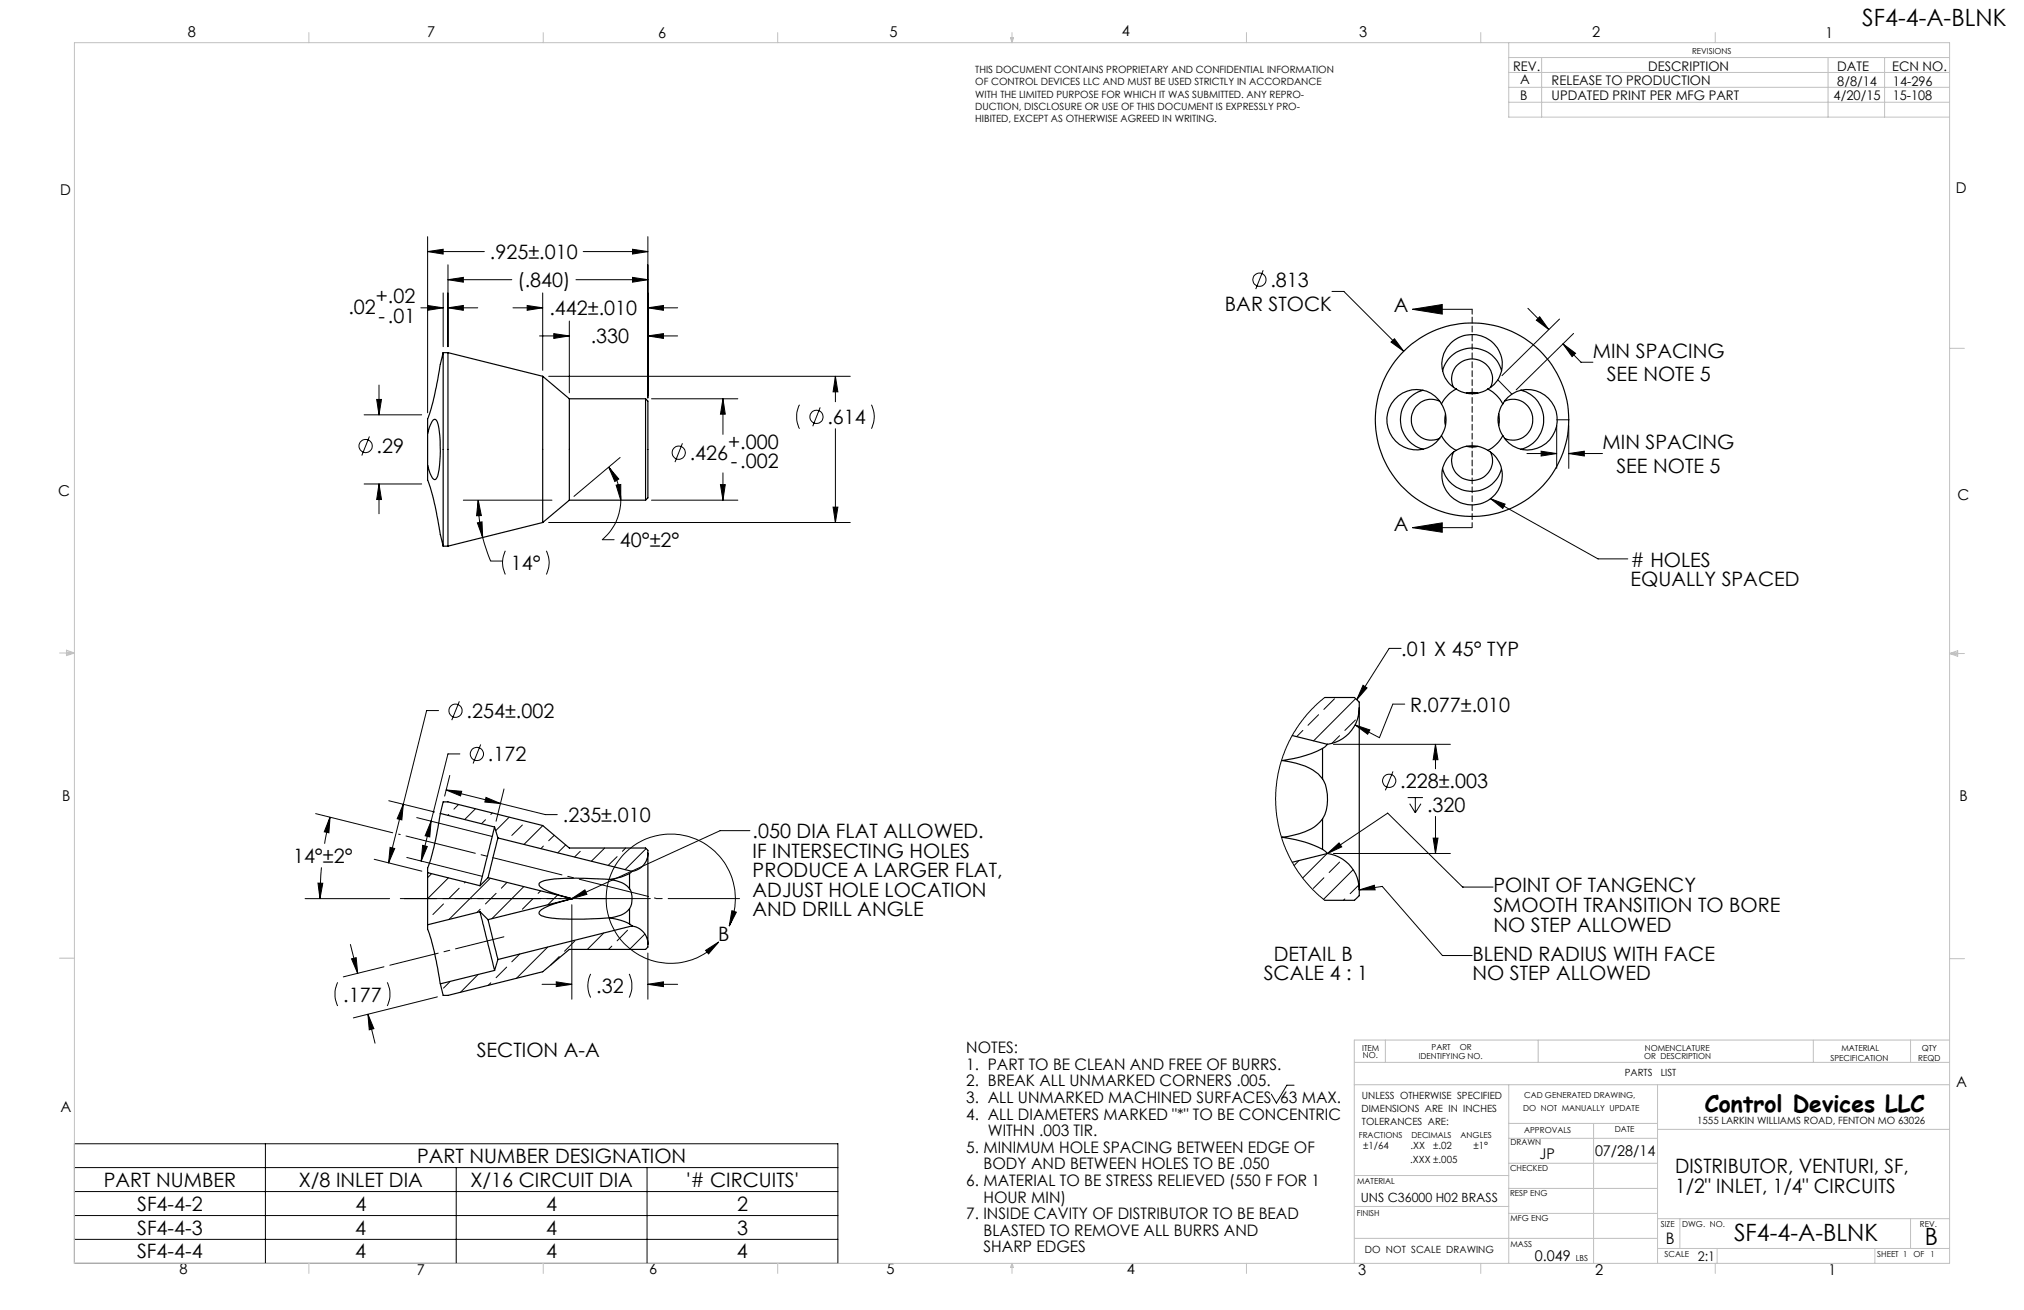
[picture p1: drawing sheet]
<svg xmlns="http://www.w3.org/2000/svg" width="432mm" height="279mm" viewBox="0 0 432 279" stroke-linecap="round" stroke-linejoin="round" font-family="sans-serif">
<g fill="none" stroke="#000" stroke-width=".21">
<path d="M91.2 53.7l3.3-.5v1zM91.2 50.5v37.6M91.2 53.7h12.1M95.6 59.7l3.2-.5v1zM95.6 56.5v17.4M95.6 59.7h13.6M122.9 59.7h15.3M124.4 53.7h13.8M134.9 53.2l3.3 .5-3.3 .5zM134.9 59.2l3.3 .5-3.3 .5zM138.2 50.5v34.4M269.5 57.6l-1.6 4.1"/>
<path d="M89.8 65.7h4.7M91.2 65.2l3.3 .5-3.3 .5zM94.5 62.5v11.4M95.6 65.7l3.2-.5v1zM95.6 65.7h6.3M109.4 65.7h6.4M112.5 65.2l3.3 .5-3.3 .5zM115.1 71.6h6.4M115.8 62.5v16.5M118.1 71.2l3.4 .4-3.4 .6zM121.5 68.5v15.3M138.2 71.6l3.3-.4v1z"/>
<path d="M138.2 65.7l3.3-.5v1zM138.2 65.7h6.4M138.2 71.6h6.4M284.2 62.2h2.5l12.8 12.7M296.8 73l.7-.8 2 2.7zM301.3 66l6.4-1.1v2.1zM301.3 66h12.7M326 65.8l4.4 4.5M328.5 67.6l1.9 2.7-2.6-2zM332.7 68.1l-12.3 12M333.4 73.3l2.7 2.1-.7 .7zM333.4 73.3l3.9 4h2.5"/>
<path d="M335.7 71.1l-12.2 12M77.7 88.5h12.3M78.8 93.1l-1.6 4.1M80.4 85.2h1l-.5 3.3zM80.9 82.1v6.4M117.1 80.3h64.3M129.9 99.6l2.1 2.6-.8 .5zM129.9 99.6a11.1 11.1 0 0 1 2.5 7.1M132.3 97.6l-9.9 8.3M139 85.1h18.4M145.6 94.5l-1.6 4.1M154.2 85.1l.5 3.2h-1z"/>
<path d="M154.2 85.1v7.5M170.6 86.3a5.7 5.7 0 0 0 0 5.1M175 86.9l-1.6 4M178.2 80.3l.6 3.3h-1.1zM178.2 80.3v5.4M178.2 91.4v20M185.9 86.3l.2 .3a5.7 5.7 0 0 1-.2 4.8M319.5 81l3 3.1M325.8 96.7h6.3M328.8 96.2l3.3 .5-3.3 .6zM332.1 89.5h2.6M332.1 90.8v9.1"/>
<path d="M334.7 96.7l3.3-.5v1.1zM334.7 90.8v9.1M334.7 96.7h7.2M77.7 103.2h12.3M80.9 103.2l.5 3.3h-1zM80.9 103.2v6.4M98.8 106.7h19M101.8 111.5l1-.2 .2 3.4zM102 106.7l.7 3.3h-1zM102 106.7a32.3 32.3 0 0 0 1 8M103 114.7l1.7 5h2.5M107.8 117.5a5.6 5.6 0 0 0 0 5"/>
<path d="M116.6 117.5a5.6 5.6 0 0 1 0 5M117.1 111.4h64.3M131.4 103.5l1-.2v3.4zM132.4 106.7a10.8 10.8 0 0 1-3.9 8.4h2.5M139 106.7h18.4M153.7 103.4h1l-.5 3.3zM154.2 100.9v5.8M177.7 108.2h1.1l-.6 3.2zM301.3 112.5l6.4-1v2zM301.3 112.5h12.7M318 106.4l22.9 12.8h6.4M318 106.4l3.1 1.1-.5 .9z"/>
<path d="M298.9 138.3h-2.5l-6.9 10.9M93.6 151.6h-2.6l-5 19.9M98 149.6l-1.6 4M102.6 158.8l-1.7 4M278 155.8l-1.4 1.3M281.3 152.4l-2.3 2.3M282.6 148.8l-2 1.7-2.4 2.7-2.1 2.9-1.1 2.1-1.3 3.1-.7 2.3-.6 3.1-.3 3.3 .2 3.2 .4 2.9 .8 2.9 1.3 3.3 1.6 2.8 1.8 2.5 1.9 2.2 2.5 2.2M284.5 158.8h24.9M284.7 149l-2.3 2.3M285.8 156.9l-1.6 1.6M289.1 154.6l3.1 1.1-.4 .9zM289.2 153.6l-2.3 2.2"/>
<path d="M289.2 149l-9 9M290.8 146.2l.8 .5-2.1 2.5zM299.7 150.2h-2.6l-2.8 7.1-5.2-2.7M306.2 158.8v5.2M306.2 158.8l.6 3.2h-1zM67.3 173.5l16.5 4.1M70.4 174.3l-.2 3.3-1-.2zM70.4 174.3l-1.1 5.7M82.9 170.8l9.8 2.4M86 171.5l-.3 3.4-1-.3zM86 171.5l-3.1 12.5M88.9 174.4l16.1 4"/>
<path d="M92 175.2l-.3 3.3-1-.2zM95.2 168.5l3.3 .3-.3 1zM95.2 168.5l21.1 5.2h2.6M95.7 173.7l-.2 .2M96 165.4l-1.1 4.4M97.8 171.6l-1 1M98.1 160.8h-2.5l-5.7 22.9M101.4 172.5l-2.3 2.3M103.6 174.8l-.9 .9M103.7 170.1l3.1 1.3-3.4-.3zM105 173.4l-.3 .3M107.5 168.3l-1.7 6.9"/>
<path d="M108.6 174.3l-2.8 2.9M111.4 176l-2.2 2.2M115.8 176.1l-4 4M118.3 178.2l-1.2 1.1M160 177.2h-6.4l-31.6 14.5M297.2 164.5l-1.6 4.1M300.3 170.1h3.3M300.7 171.4l1.2 2M301.9 170.1v3.3M303.1 171.4l-1.2 2M305.8 178.8h1l-.6 3.2zM306.2 174.1v7.9"/>
<path d="M65.1 191.7h18M67.8 188.3l1.1 .1-.6 3.3zM68.6 185l-.3 6.7M79.8 183.3l10.2 2.5M83.2 180.7l1 .3-1.3 3zM86.8 182.9l16.1 4M90.2 180.3l1 .3-1.3 3.1zM92.1 186.3l-.9 .9M94.6 192.8l-2.2 2.3M95.7 187.2l-4.5 4.5M98 189.4l-2.3 2.3M99.3 188.1l-.2 .2"/>
<path d="M102.4 193.9l-.6 .7M104.6 187.3l-8.8 8.8M105.8 190.5l-2.2 2.3M108.2 188.2l-1.2 1.2M111.8 189.1l-6.9 6.9M113.7 191.7l-2.3 2.2M115.4 190l-.6 .5M115.9 180.4l-.5 .6M119 190.9l-2.1 2.1M120.7 180.2l-1.7 1.7M122 193v20.1M122 191.7l2.8-1.9 .4 .9z"/>
<path d="M123.8 181.6l-1.2 1.2M128.8 199l-3.5 3.5M129 180.9l-2.8 2.8M131.7 182.7l-1.9 1.9M133.5 180.9l-.7 .7M133.9 198.4l-2.2 2.3M137.6 199.2l-3.3 3.3M137.9 181l-4.5 4.5M155.6 197.5a13.8 13.8 0 0 0-12.3-19.6 13.8 13.8 0 0 0-12.8 19.2 13.8 13.8 0 0 0 22.8 3.8M156.1 194.2l1 .4-1.5 2.9zM277.1 183.6l-1 1M282.4 187.2l-2.2 2.3"/>
<path d="M283.1 182.1l-5.2 5.2M283.2 182l12.9-8.6 15.9 15.8h6.5M283.2 182l2.5-2.2 .5 .8zM284.5 182h24.9M285.8 183.9l-2.2 2.2M286.9 191.7l-.3 .3M288.7 185.5l-6.3 6.3M289.9 188.7l-1.9 1.9M290 189.8l3.2-1 .2 1zM290 189.8l4.9-.7 12.8 14.7h6.4M72 209.5a5.9 5.9 0 0 0 0 5.1M74.8 201.4l1.5 6.2"/>
<path d="M75 204.5l1-.2 .3 3.3zM78.5 216.3l1.3 3.1-1 .2zM78.5 216.3l1.5 6.2M81.9 206.2l-8.7 2.2M82.6 209.5a5.9 5.9 0 0 1 0 5.1M93.3 212.6l-17.9 4.5M96 209.3l-1.4 1.4M102 207.8l-3.8 3.9M104.7 209.6l-.5 .5M108.1 206.3l-2.3 2.2M110.9 203.5l-1.7 1.6M115.6 209.9h6.4"/>
<path d="M116.8 202l-6.6 6.7M118.7 209.4l3.3 .5-3.3 .5zM119.3 204l-1.8 1.8M122.7 200.7l-2.3 2.2M126 207.7l-.1 .3a5.5 5.5 0 0 0 .1 4.8M130.5 201.8l-.7 .7M134.2 207.7a5.9 5.9 0 0 1 0 5.1M138.2 209.9l3.3-.5v1zM138.2 203.3v9.8M138.2 209.9h6.4M150.5 202.7l2.8-1.8-2.1 2.5zM276.1 231.5h-1.6l-2.2 3.8-1.1-1.9"/>
<path d="M15.9 243.9h162.9v25.6h-162.9zM15.9 249h162.9M15.9 254.1h162.9M15.9 259.3h162.9M56.6 243.9v25.6M97.3 249v20.5M138 249v20.5M15.9 264.3h162.9"/>
<circle cx="268.7" cy="59.7" r="1.4"/>
<circle cx="78" cy="95.1" r="1.41"/>
<circle cx="144.8" cy="96.5" r="1.42"/>
<circle cx="174.2" cy="88.9" r="1.41"/>
<circle cx="97.2" cy="151.6" r="1.42"/>
<circle cx="101.7" cy="160.8" r="1.41"/>
<circle cx="296.4" cy="166.5" r="1.42"/>
</g>
<path d="M314.1 65.9v46.6" fill="none" stroke="#000" stroke-width=".21" stroke-dasharray="1.3 .6" stroke-dashoffset=".2"/>
<path d="M84.4 191.7h74.4" fill="none" stroke="#000" stroke-width=".21" stroke-dasharray="15.2 1.3 1.3 1.3" stroke-dashoffset="-1"/>
<path d="M140 191.6l-55-13.7" fill="none" stroke="#000" stroke-width=".21" stroke-dasharray="15.2 1.3 1.3 1.3" stroke-dashoffset="-1.6"/>
<path d="M107.5 199.8l-24.3 6.1" fill="none" stroke="#000" stroke-width=".21" stroke-dasharray="15.2 1.3 1.3 1.3" stroke-dashoffset="4.6"/>
<path d="M129.4 191.7h-24.2" fill="none" stroke="#000" stroke-width=".21" stroke-dasharray="15.2 1.3 1.3 1.3" stroke-dashoffset="5"/>
<path d="M104 191.7h-17.8" fill="none" stroke="#000" stroke-width=".21" stroke-dasharray="15.2 1.3 1.3 1.3" stroke-dashoffset="8.3"/>
<path d="M104 191.7h1.2" fill="none" stroke="#000" stroke-width=".21" stroke-dasharray="15.2 1.3 1.3 1.3"/>
<g fill="none" stroke="#c0c0c0" stroke-width=".21">
<path d="M15.9 9.1h400v260.4h-400zM65.9 6.9v2.2M115.9 6.9v2.2M165.9 6.9v2.2M215.6 8h.6l-.3 1.1zM215.7 8l.2 1.1M215.9 6.9v2.2M216 8l-.1 1.1M265.9 6.9v2.2M315.9 6.9v2.2M321.9 9.1v15.9h94M321.9 15.5h94"/>
<path d="M321.9 18.6h94M321.9 12.3h94M328.9 12.3v12.7M365.9 6.9v2.2M390 12.3v12.7M402.1 12.3v12.7M321.9 21.8h94M415.9 74.3h3.2M12.7 139.3h3.2M14.2 139.1l1.7 .2M14.2 138.7l1.7 .6-1.7 .5zM15.9 139.3l-1.7 .3"/>
<path d="M415.9 139.4h3.2M415.9 139.4l1.8-.6v1.2zM415.9 139.4l1.8 .3M417.7 139.2l-1.8 .2M12.7 204.4h3.2M415.9 204.5h3.2M288.9 231.4h127M288.9 226.6h127M295.6 221.8v4.8M321.9 231.4v38.1M321.9 239.6h31.7M328.2 221.8v4.8"/>
<path d="M340 239.6v29.9M353.6 231.4v38.1M386.9 221.8v4.8M407.6 221.8v4.8M415.9 221.8h-127v47.7M288.9 257.3h33M288.9 250.7h33M321.9 258.8h31.7M321.9 253.5h31.7M321.9 248.1h31.7M321.9 242.8h31.7M353.6 259.9h62.3"/>
<path d="M353.6 240.9h62.3M358.4 259.9v6.4M407.6 259.9v6.4M65.9 269.5v2.1M115.9 269.5v2.1M165.9 269.5v2.1M215.9 269.5v2.1M215.9 269.5l.3 .8h-.6zM265.9 269.5v2.1M288.9 264.1h64.7M315.9 269.5v2.1M353.6 266.3h62.3"/>
<path d="M365.9 269.5v2.1M366.3 266.3v3.2M400 266.3v3.2"/>
</g>
<g fill="#000">
<path d="M290 189.8l3.2-1 .2 1z"/>
<path d="M301.3 66l6.4-1.1v2.1zM301.3 112.5l6.4-1v2zM156.1 194.2l1 .4-1.5 2.9zM150.5 202.7l2.8-1.8-2.1 2.5z"/>
<path d="M334.7 96.7l3.3-.5v1.1zM328.8 96.2l3.3 .5-3.3 .6zM328.5 67.6l1.9 2.7-2.6-2zM333.4 73.3l2.7 2.1-.7 .7z"/>
<path d="M80.9 103.2l.5 3.3h-1zM80.4 85.2h1l-.5 3.3zM95.6 65.7l3.2-.5v1zM91.2 65.2l3.3 .5-3.3 .5zM154.2 85.1l.5 3.2h-1zM153.7 103.4h1l-.5 3.3zM118.1 71.2l3.4 .4-3.4 .6zM138.2 71.6l3.3-.4v1zM102 106.7l.7 3.3h-1zM101.8 111.5l1-.2 .2 3.4zM91.2 53.7l3.3-.5v1zM134.9 53.2l3.3 .5-3.3 .5zM134.9 59.2l3.3 .5-3.3 .5zM95.6 59.7l3.2-.5v1zM131.4 103.5l1-.2v3.4zM129.9 99.6l2.1 2.6-.8 .5zM178.2 80.3l.6 3.3h-1.1zM177.7 108.2h1.1l-.6 3.2zM112.5 65.2l3.3 .5-3.3 .5zM138.2 65.7l3.3-.5v1zM296.8 73l2.7 1.9-2-2.7zM70.4 174.3l-.2 3.3-1-.2zM67.8 188.3l1.1 .1-.6 3.3zM83.2 180.7l1 .3-1.3 3zM86 171.5l-.3 3.4-1-.3zM95.2 168.5l3.3 .3-.3 1zM103.7 170.1l3.1 1.3-3.4-.3zM92 175.2l-.3 3.3-1-.2zM90.2 180.3l1 .3-1.3 3.1zM118.7 209.4l3.3 .5-3.3 .5zM138.2 209.9l3.3-.5v1zM75 204.5l1-.2 .3 3.3zM78.5 216.3l1.3 3.1-1 .2zM306.2 158.8l.6 3.2h-1zM305.8 178.8h1l-.6 3.2zM290.8 146.2l.8 .5-2.1 2.5z"/>
<path d="M318 106.4l3.1 1.1-.5 .9zM122 191.7l2.8-1.9 .4 .9zM283.2 182l2.5-2.2 .5 .8zM289.1 154.6l3.1 1.1-.4 .9z"/>
</g>
<g fill="none" stroke="#000" stroke-width=".25">
<path d="M94.5 75.2v41.3M94.5 75.2l-.8 4.1a64.1 64.1 0 0 1-2.5 10.3v2.9M94.5 75.2h1.1M95.6 75.2v41.3M95.6 75.2l20.2 5.1M307.8 79.1a6.5 6.5 0 0 1 6.3-4.9 6.5 6.5 0 0 1 6.3 4.9M91.2 99.2v1a6.3 6.3 0 0 0 .6 3.7l1 4 1.1 6 .6 2.6M91.2 92.5l.5-1.5a2.52 2.52 0 0 1 1-1.6 1.09 1.09 0 0 1 .8 1.2 29.3 29.3 0 0 1-.1 10.9l-.4 .7-.3 .1a4.3 4.3 0 0 1-1.5-3.1M91.2 92.5v6.7M115.8 80.3v31.1M115.8 80.3l5.7 4.8M121.5 85.1v21.6"/>
<path d="M121.5 85.1h16.2M137.7 85.1v21.6M137.7 85.1l.5 .4v20.7l-.5 .5M303.6 83.2a6.5 6.5 0 0 0-4.8 6.3 6.5 6.5 0 0 0 4.9 6.3M307.2 85.6a4.3 4.3 0 0 0-6.1 3.9 4.3 4.3 0 0 0 6.1 4M307.5 86.1a6.3 6.3 0 0 1 0 6.8M307.5 86.1a6.3 6.3 0 0 0-8.9-1.9 6.3 6.3 0 0 0-1.6 9 6.2 6.2 0 0 0 10.5-.3M307.5 92.9a7.8 7.8 0 0 0 3.2 3.2M307.8 99.9a6.5 6.5 0 0 0 6.2 4.9 6.5 6.5 0 0 0 6.3-4.8M308.4 88.3l-.2 1.4 .2 1M310.1 82.6a4.3 4.3 0 0 1 4-6.1 4.3 4.3 0 0 1 3.9 6.2M310.1 96.4a4.3 4.3 0 0 0 4 6.1 4.3 4.3 0 0 0 3.9-6.1"/>
<path d="M310.7 96.1a6.3 6.3 0 0 1 6.7 0M310.7 96.1a6.3 6.3 0 0 0-1.9 8.9 6.3 6.3 0 0 0 8.9 1.5 6.2 6.2 0 0 0-.3-10.4M310.7 83a6.3 6.3 0 0 0 6.7 0M310.7 83a6.3 6.3 0 0 1-2.2-8.6 6.3 6.3 0 0 1 8.5-2.3 6.2 6.2 0 0 1 .4 10.9M310.7 83a7.6 7.6 0 0 0-3.2 3.1M312.8 95.2l1.4 .2 1-.2M312.8 83.9l1.1-.2 1.4 .2M317.4 83a7.4 7.4 0 0 1 3.2 3.1M319.7 88.3l.2 1.1-.2 1.4M320.6 86.1a6.1 6.1 0 0 0 0 6.8M320.6 86.1a6.3 6.3 0 0 1 8.8-2 6.3 6.3 0 0 1 1.8 8.9 6.1 6.1 0 0 1-10.6-.1M320.6 92.9a7.6 7.6 0 0 1-3.2 3.2"/>
<path d="M321 85.6a4.3 4.3 0 0 1 6 3.9 4.3 4.3 0 0 1-6 4M324.4 83.2a6.5 6.5 0 0 1 4.9 6.3 6.5 6.5 0 0 1-4.8 6.3M94.5 116.5h1.1M115.8 111.4l-20.2 5.1M121.5 106.7l-5.7 4.7M121.5 106.7h16.2M275.7 156.9l7.5 1.8M282.2 159.6v6.5M282.2 159.6l-2.4 1.1a28.8 28.8 0 0 1-6.2 1.5M282.6 148.8h6.4l1 1v1.2M283.2 158.7l-1 .9M290 151a7.9 7.9 0 0 1-6.8 7.7"/>
<path d="M290 151v38.8M93.9 173.5l-.2 1.2a67.9 67.9 0 0 1-2.5 10.7v.7M93.9 173.5l11.6 2.9M93.9 173.5l.6-2.5h1.1l20.2 5.1 5.7 4.8h16.2l.5 .5v.6M105.5 176.4l-3.1 12.5M105.5 176.4l.7 2.3M106.2 178.7l-2.1 8.5M106.2 178.7l28.6 7.1M273.4 162.2h.2M273.4 178.6h.2M273.6 178.6l4.8 1 3.8 1.6M273.6 162.2a14 14 0 0 1 7.6 2.9l1 1"/>
<path d="M282.2 174.7v6.5M282.2 166.1a9 9 0 0 1 0 8.6M282.2 174.7l-.6 .6a13.1 13.1 0 0 1-8 3.3M91.2 197.2v.1a10.3 10.3 0 0 0 .9 3.6l1 4.1 .8 4.8M91.2 186.1l11.2 2.8M91.2 186.1v11.1M102.4 194.5l3.1 12.5M102.4 194.5l-11.2 2.7M102.4 194.5l1.7 1.6M104.1 196.1l2.1 8.5M104.1 187.2l17.9 4.5M104.1 187.2l-1.7 1.7"/>
<path d="M122 191.7h.1M122 191.7l-5.2 1.6a2.55 2.55 0 0 0-1.8 1.4v.2a5.7 5.7 0 0 0 3.8 1l5.7 .1 5.5-.2M122 191.7l-17.9 4.4M130 187.6a57 57 0 0 0-13.9 .2 .95 .95 0 0 0-1 1.1 12.6 12.6 0 0 0 5.5 2.4l1.4 .4M130 195.8l2.4 .5 1.9 .8M130 187.6l1.5 .3a4.8 4.8 0 0 1 2.8 1.6M134.3 197.1l.5 .4M134.3 193.8v3.3M134.3 189.5a4.4 4.4 0 0 1 0 4.3M134.3 186.3v3.2M134.3 186.3l-1.8 .8-2.5 .5M134.3 193.8a5.5 5.5 0 0 1-4.3 2"/>
<path d="M134.8 197.5a3.9 3.9 0 0 1 3.4 3.9M134.8 185.8l-.5 .5M134.8 197.5l-28.6 7.1M138.2 182a3.9 3.9 0 0 1-3.4 3.8M138.2 182v19.4M282.2 181.2l1 .8M283.2 182a7.8 7.8 0 0 1 6.8 7.8M283.2 182l-7.5 1.9M290 189.8v1.2l-1 1h-6.4M105.5 207l-11.6 2.8M106.2 204.6l-.7 2.4M138.2 201.4v.6l-.5 .5h-16.2l-5.7 4.8-20.2 5h-1.1l-.6-2.5"/>
<circle cx="314.1" cy="89.5" r="20.6"/>
</g>
<g font-size="5.1">
<text x="397.3" y="5.6">SF4-4-A-BLNK</text>
<text x="369.9" y="264.7">SF4-4-A-BLNK</text>
<text x="410.6" y="265.5">B</text>
</g>
<text font-size="4.9" x="363.7" y="237.1">Control Devices LLC</text>
<g font-size="4.2">
<text x="104.5" y="55.2">.925±.010</text>
<text x="80.2" y="64.7">+.02</text>
<text x="110.4" y="61.2">(.840)</text>
<text x="271" y="61.2">.813</text>
<text x="74.3" y="67">.02</text>
<text x="80.8" y="68.8">-.01</text>
<text x="117.2" y="67.2">.442±.010</text>
<text x="261.3" y="66.3">BAR STOCK</text>
<text x="297.4" y="66.6">A</text>
<text x="126" y="73.2">.330</text>
<text x="339.8" y="76.3">MIN SPACING</text>
<text x="342.8" y="81.4">SEE NOTE 5</text>
<text x="155.4" y="95.8">+.000</text>
<text x="176.5" y="90.4">.614</text>
<text x="341.9" y="95.8">MIN SPACING</text>
<text x="80.3" y="96.7">.29</text>
<text x="147.1" y="98.1">.426</text>
<text x="155.9" y="99.9">-.002</text>
<text x="344.8" y="100.8">SEE NOTE 5</text>
<text x="297.4" y="113.2">A</text>
<text x="132.2" y="116.7">40°±2°</text>
<text x="109" y="121.6">14°</text>
<text x="347.9" y="120.9"># HOLES</text>
<text x="347.9" y="125">EQUALLY SPACED</text>
<text x="298.9" y="139.9">.01 X 45° TYP</text>
<text x="99.5" y="153.1">.254±.002</text>
<text x="300.9" y="151.8">R.077±.010</text>
<text x="104.1" y="162.3">.172</text>
<text x="298.7" y="168.1">.228±.003</text>
<text x="304.4" y="173.2">.320</text>
<text x="120.1" y="175.3">.235±.010</text>
<text x="160.6" y="178.8">.050 DIA FLAT ALLOWED.</text>
<text x="62.5" y="184.1">14°±2°</text>
<text x="160.6" y="182.9">IF INTERSECTING HOLES</text>
<text x="160.6" y="187.1">PRODUCE A LARGER FLAT,</text>
<text x="160.6" y="191.3">ADJUST HOLE LOCATION</text>
<text x="318.6" y="190.3">POINT OF TANGENCY</text>
<text x="160.6" y="195.5">AND DRILL ANGLE</text>
<text x="318.6" y="194.5">SMOOTH TRANSITION TO BORE</text>
<text x="153.2" y="200.8">B</text>
<text x="318.6" y="198.7">NO STEP ALLOWED</text>
<text x="269.6" y="209">SCALE 4 : 1</text>
<text x="271.7" y="204.9">DETAIL B</text>
<text x="314.1" y="204.9">BLEND RADIUS WITH FACE</text>
<text x="314.1" y="209.1">NO STEP ALLOWED</text>
<text x="73.2" y="213.6">.177</text>
<text x="127.2" y="211.8">.32</text>
<text x="101.7" y="225.5">SECTION A-A</text>
<text x="89" y="248">PART NUMBER DESIGNATION</text>
<text x="357.4" y="250.2">DISTRIBUTOR, VENTURI, SF,</text>
<text x="22.1" y="253.1">PART NUMBER</text>
<text x="63.7" y="253.1">X/8 INLET DIA</text>
<text x="100.4" y="253.1">X/16 CIRCUIT DIA</text>
<text x="146.4" y="253.1">'# CIRCUITS'</text>
<text x="357.4" y="254.4">1/2&quot; INLET, 1/4&quot; CIRCUITS</text>
<text x="29.3" y="263.3">SF4-4-3</text>
<text x="29.3" y="258.2">SF4-4-2</text>
<text x="75.8" y="263.3">4</text>
<text x="75.8" y="258.2">4</text>
<text x="116.5" y="263.3">4</text>
<text x="116.5" y="258.2">4</text>
<text x="157.2" y="263.3">3</text>
<text x="157.2" y="258.2">2</text>
<text x="29.2" y="268.4">SF4-4-4</text>
<text x="75.8" y="268.4">4</text>
<text x="116.5" y="268.4">4</text>
<text x="157.2" y="268.4">4</text>
</g>
<g font-size="3.4">
<text x="206.1" y="224.6">NOTES:</text>
<text x="206.1" y="228.2">1. PART TO BE CLEAN AND FREE OF BURRS.</text>
<text x="206.1" y="231.7">2. BREAK ALL UNMARKED CORNERS .005.</text>
<text x="206.1" y="235.2">3. ALL UNMARKED MACHINED SURFACES 63 MAX.</text>
<text x="206.1" y="238.8">4. ALL DIAMETERS MARKED &quot;*&quot; TO BE CONCENTRIC</text>
<text x="206.1" y="245.9">5. MINIMUM HOLE SPACING BETWEEN EDGE OF</text>
<text x="210.7" y="242.3">WITHN .003 TIR.</text>
<text x="209.8" y="249.4">BODY AND BETWEEN HOLES TO BE .050</text>
<text x="206.1" y="252.9">6. MATERIAL TO BE STRESS RELIEVED (550 F FOR 1</text>
<text x="209.8" y="256.5">HOUR MIN)</text>
<text x="206.1" y="260">7. INSIDE CAVITY OF DISTRIBUTOR TO BE BEAD</text>
<text x="209.8" y="263.6">BLASTED TO REMOVE ALL BURRS AND</text>
<text x="209.8" y="267.1">SHARP EDGES</text>
<text x="355.4" y="265.2">B</text>
</g>
<g font-size="3.2">
<text x="40" y="7.9">8</text>
<text x="91.1" y="7.9">7</text>
<text x="140.4" y="8.1">6</text>
<text x="189.8" y="7.9">5</text>
<text x="239.3" y="7.6">4</text>
<text x="289.9" y="7.9">3</text>
<text x="339.7" y="7.9">2</text>
<text x="389.5" y="8.1">1</text>
<text x="12.8" y="41.6">D</text>
<text x="417.3" y="41.1">D</text>
<text x="12.4" y="105.7">C</text>
<text x="417.6" y="106.5">C</text>
<text x="13.3" y="170.9">B</text>
<text x="418.1" y="170.8">B</text>
<text x="417.3" y="231.9">A</text>
<text x="12.9" y="237.2">A</text>
<text x="38.3" y="271.8">8</text>
<text x="88.9" y="272">7</text>
<text x="138.5" y="271.8">6</text>
<text x="189.1" y="271.8">5</text>
<text x="240.4" y="271.8">4</text>
<text x="289.7" y="272">3</text>
<text x="340.3" y="272">2</text>
<text x="390.1" y="272">1</text>
</g>
<g font-size="3.1">
<text x="328.5" y="247.1">JP</text>
<text x="340.3" y="246.5">07/28/14</text>
<text x="327.5" y="269">0.049</text>
</g>
<g font-size="2.8">
<text x="322.8" y="15.1">REV.</text>
<text x="324.3" y="18">A</text>
<text x="351.6" y="15.2">DESCRIPTION</text>
<text x="392" y="15.2">DATE</text>
<text x="403.7" y="15.2">ECN NO.</text>
<text x="324.3" y="21.4">B</text>
<text x="331" y="18.2">RELEASE TO PRODUCTION</text>
<text x="331" y="21.4">UPDATED PRINT PER MFG PART</text>
<text x="391.2" y="21.4">4/20/15</text>
<text x="392" y="18.4">8/8/14</text>
<text x="403.8" y="18.4">14-296</text>
<text x="403.8" y="21.4">15-108</text>
<text x="362.2" y="269">2:1</text>
</g>
<text font-size="2.7" x="290.3" y="256.3">UNS C36000 H02 BRASS</text>
<g font-size="2.1">
<text x="208.1" y="15.6">THIS DOCUMENT CONTAINS PROPRIETARY AND CONFIDENTIAL INFORMATION</text>
<text x="208.1" y="18.2">OF CONTROL DEVICES LLC AND MUST BE USED STRICTLY IN ACCORDANCE</text>
<text x="208.1" y="20.8">WITH THE LIMITED PURPOSE FOR WHICH IT WAS SUBMITTED. ANY REPRO-</text>
<text x="208.1" y="23.4">DUCTION, DISCLOSURE OR USE OF THIS DOCUMENT IS EXPRESSLY PRO-</text>
<text x="208.1" y="26">HIBITED, EXCEPT AS OTHERWISE AGREED IN WRITING.</text>
<text x="346.6" y="229.4">PARTS</text>
<text x="354.3" y="229.4">LIST</text>
<text x="290.5" y="237.1">DIMENSIONS ARE IN INCHES</text>
<text x="290.6" y="234.5">UNLESS OTHERWISE SPECIFIED</text>
<text x="290.6" y="239.9">TOLERANCES ARE:</text>
<text x="362.1" y="239.8">1555 LARKIN WILLIAMS ROAD, FENTON MO 63026</text>
<text x="290.8" y="245.2">±1/64</text>
<text x="300.9" y="245.2">.XX</text>
<text x="305.7" y="245.2">±.02</text>
<text x="314.4" y="245.2">±1°</text>
<text x="300.8" y="248.1">.XXX ±.005</text>
<text x="291.2" y="267.1">DO NOT SCALE DRAWING</text>
</g>
<g font-size="1.8">
<text x="361" y="11.5">REVISIONS</text>
<text x="290.6" y="224.1">ITEM</text>
<text x="290.8" y="225.7">NO.</text>
<text x="302.7" y="225.9">IDENTIFYING NO.</text>
<text x="305.4" y="223.9">PART</text>
<text x="311.4" y="223.9">OR</text>
<text x="350.8" y="226">OR DESCRIPTION</text>
<text x="350.9" y="224.1">NOMENCLATURE</text>
<text x="390.5" y="226.3">SPECIFICATION</text>
<text x="392.9" y="224.2">MATERIAL</text>
<text x="409.2" y="226.2">REQD</text>
<text x="410" y="224.1">QTY</text>
<text x="325" y="236.9">DO NOT MANUALLY UPDATE</text>
<text x="325.2" y="234.1">CAD GENERATED DRAWING,</text>
<text x="289.9" y="242.7">FRACTIONS</text>
<text x="301.2" y="242.7">DECIMALS</text>
<text x="311.6" y="242.7">ANGLES</text>
<text x="322.2" y="244.3">DRAWN</text>
<text x="325.2" y="241.6">APPROVALS</text>
<text x="344.5" y="241.4">DATE</text>
<text x="322.1" y="249.8">CHECKED</text>
<text x="289.5" y="252.6">MATERIAL</text>
<text x="322.1" y="255.1">RESP ENG</text>
<text x="289.5" y="259.3">FINISH</text>
<text x="322.2" y="260.5">MFG ENG</text>
<text x="354.3" y="261.8">SIZE</text>
<text x="358.9" y="261.7">DWG. NO.</text>
<text x="409.6" y="261.8">REV.</text>
<text x="322.2" y="266">MASS</text>
<text x="336.2" y="269">LBS</text>
<text x="355.1" y="268.2">SCALE</text>
<text x="400.5" y="268.1">SHEET 1</text>
<text x="408.2" y="268.1">OF</text>
<text x="411.8" y="268.1">1</text>
</g>
</svg>
